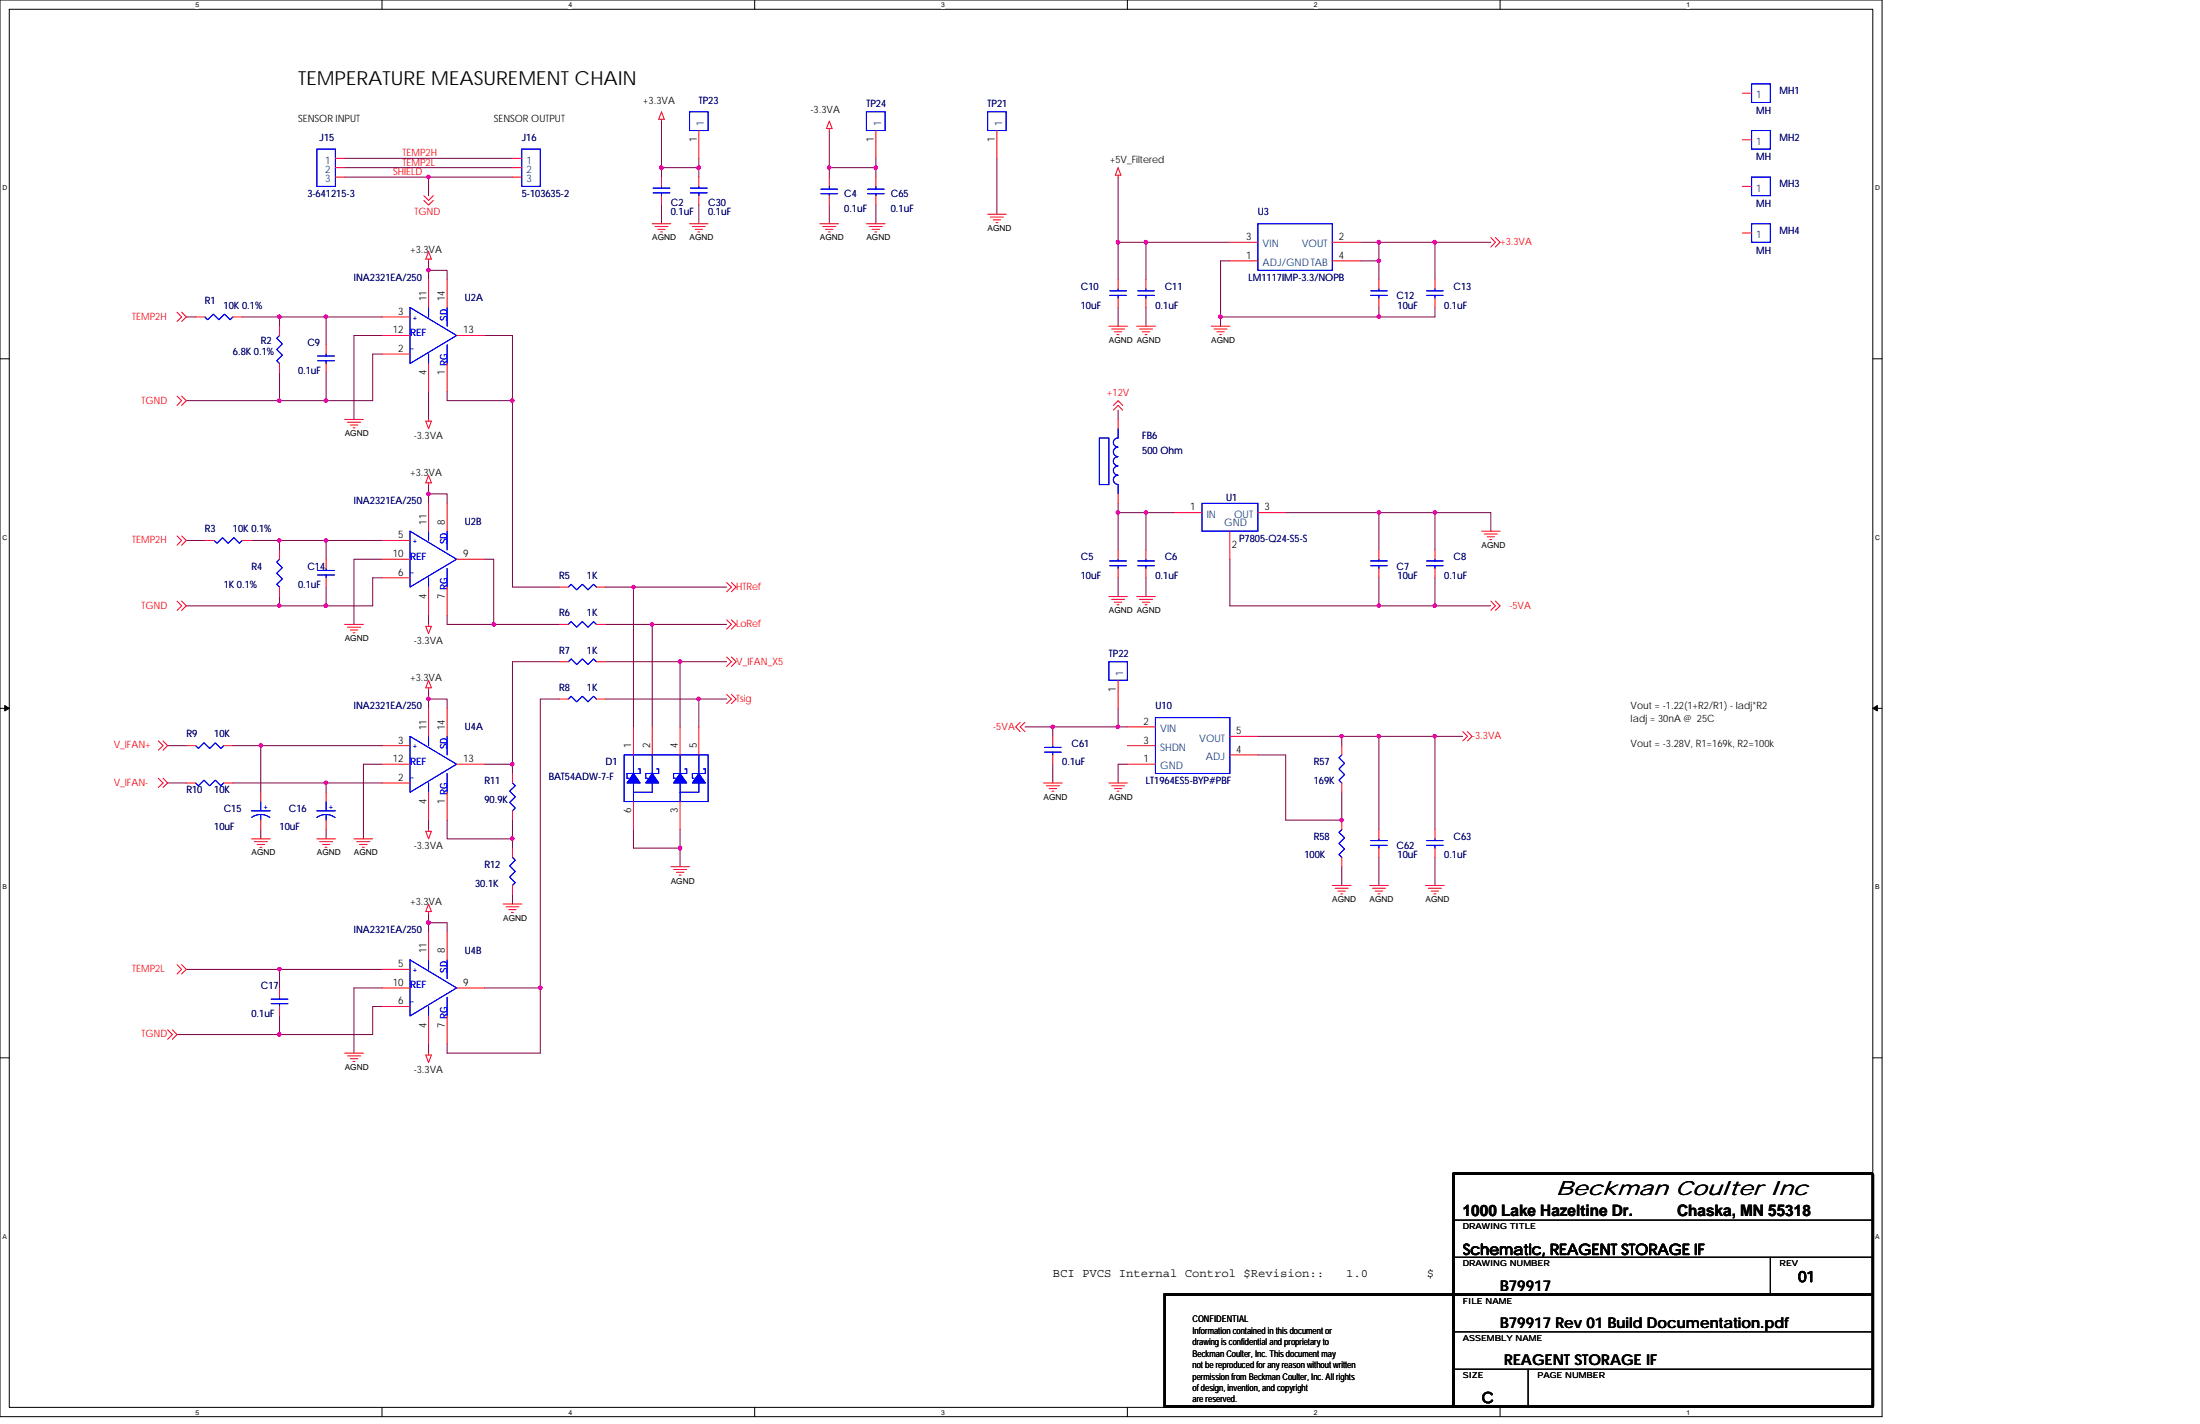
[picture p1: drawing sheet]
<svg xmlns="http://www.w3.org/2000/svg" width="432mm" height="279mm" viewBox="0 0 432 279" stroke-linecap="round" stroke-linejoin="round" font-family="sans-serif">
<path d="M0 0h369.4v278h-369.4zM1.8 1.8h365.8v274.3h-365.8z" fill="none" stroke="#000" stroke-width=".2"/>
<g fill="#fff">
<path d="M38.4 .2h.7v1.5h-.7z"/>
<path d="M38.4 276.4h.7v1.4h-.7z"/>
</g>
<path d="M75 0v1.8M75 276.1v1.9" fill="none" stroke="#000" stroke-width=".2"/>
<g fill="#fff">
<path d="M111.5 .2h.8v1.5h-.8z"/>
<path d="M111.5 276.4h.8v1.4h-.8z"/>
</g>
<path d="M148.1 0v1.8M148.1 276.1v1.9" fill="none" stroke="#000" stroke-width=".2"/>
<g fill="#fff">
<path d="M184.7 .2h.7v1.5h-.7z"/>
<path d="M184.7 276.4h.7v1.4h-.7z"/>
</g>
<path d="M221.3 0v1.8M221.3 276.1v1.9" fill="none" stroke="#000" stroke-width=".2"/>
<g fill="#fff">
<path d="M257.9 .2h.7v1.5h-.7z"/>
<path d="M257.9 276.4h.7v1.4h-.7z"/>
</g>
<path d="M294.4 0v1.8M294.4 276.1v1.9" fill="none" stroke="#000" stroke-width=".2"/>
<g fill="#fff">
<path d="M331 .2h.7v1.5h-.7z"/>
<path d="M331 276.4h.7v1.4h-.7z"/>
<path d="M.5 36.1h.9v1.5h-.9z"/>
<path d="M368 36.1h1v1.5h-1z"/>
<path d="M.5 104.7h.9v1.5h-.9z"/>
<path d="M368 104.7h1v1.5h-1z"/>
</g>
<path d="M0 70.4h1.8M367.6 70.4h1.8" fill="none" stroke="#000" stroke-width=".2"/>
<g fill="#fff">
<path d="M.5 173.3h.8v1.5h-.8z"/>
<path d="M368 173.3h.9v1.5h-.9z"/>
</g>
<path d="M0 139h1.8M367.6 139h1.8" fill="none" stroke="#000" stroke-width=".2"/>
<path d="M.9 138.4l.9 .6-.9 .5zM367.6 139l.9-.6v1.1z" fill="#000" stroke="#000" stroke-width=".2"/>
<g fill="#fff">
<path d="M.5 241.9h.8v1.4h-.8z"/>
<path d="M368 241.9h.9v1.4h-.9z"/>
</g>
<path d="M0 207.6h1.8M367.6 207.6h1.8M285.3 239.4h82.3M285.3 246.7h82.3M347.5 246.7v7.3M285.3 261.3h82.3M285.3 268.6h82.3M299.9 268.6v7.4" fill="none" stroke="#000" stroke-width=".2"/>
<g fill="none" stroke="#800040" stroke-width=".2">
<path d="M67.6 34.8h16.5M67.6 31.1h33M67.6 32.9h33M84.1 34.8h16.5M84.1 34.8v3.6M129.8 32.9h7.4M129.8 32.9v1.9M129.8 23.7v9.2M137.2 32.9v1.9M137.2 31.1v1.8M162.8 25.6v7.3M162.8 32.9v1.9"/>
<path d="M162.8 32.9h9.1M171.9 32.9v1.9M171.9 31.1v1.8M195.7 31.1v10.9M219.5 34.8v12.7M84.1 53h3.7v1.9M84.1 51.2v1.8M84.1 53v1.9M129.8 40.2v3.7M137.2 40.2v3.7M162.8 40.2v3.7M171.9 40.2v3.7"/>
<path d="M219.5 47.5h5.4v7.4M219.5 47.5v7.4M224.9 47.5h16.5M241.4 51.2h-1.8v11M267 47.5h3.6M267 51.2h3.6M270.6 51.2v3.7M270.6 47.5v3.7M270.6 47.5h11M281.6 47.5v7.4M281.6 47.5h11M36.6 62.2h1.8"/>
<path d="M36.6 78.6h18.3M47.5 62.2h7.4M54.9 62.2h9.1M54.9 62.2v1.8M54.9 73.2v5.4M54.9 78.6h9.1M64 62.2v5.4M64 73.2v5.4M64 62.2h11M75 65.8h-5.5v16.5M75 69.5h-1.8v9.1h-9.2M84.1 76.8v5.5"/>
<path d="M87.8 76.8v1.8h12.8M95.1 65.8h5.5v12.8M100.6 78.6v36.6h9.1M219.5 60.3v3.7M224.9 60.3v3.7M239.6 62.2v1.8M239.6 62.2h31M270.6 60.3v1.9M281.6 60.3v1.9h-11M84.1 96.9h3.7v1.9M84.1 96.9v1.9M84.1 95.1v1.8"/>
<path d="M219.5 80.5v1.8M219.5 98.8v1.8M36.6 118.9h18.3M36.6 106h3.6M49.4 106h5.5M54.9 106h9.1M54.9 118.9h9.1M54.9 117.1v1.8M54.9 106v1.9M64 106v3.7M64 115.2v3.7M64 106h11"/>
<path d="M75 113.4h-1.8v5.5h-9.2M75 109.7h-5.5v12.8M95.1 109.7h1.8v12.8M118.9 115.2h5.4M124.3 115.2h18.3M124.3 115.2v27.4M219.5 113.4v3.7M219.5 100.6h5.4v7.3M219.5 100.6v7.3M224.9 100.6h5.5M224.9 113.4v3.7M241.4 109.7v9.2h29.2"/>
<path d="M252.3 100.6h18.3v7.3M270.6 113.4v5.5M270.6 100.6h11M270.6 118.9h11M281.6 118.9h11M281.6 113.4v5.5M281.6 100.6v7.3M281.6 100.6h11v3.6M84.1 135.3v1.9M84.1 137.2h3.7v1.8M84.1 120.7v1.8M84.1 137.2v1.8"/>
<path d="M87.8 120.7v1.8h9.1M96.9 122.5h12.8M109.7 129.8h-9.1v20.1M109.7 137.2h-3.7v56.6M118.9 122.5h9.1M118.9 129.8h14.6M118.9 137.2h18.3M128 122.5h14.6M128 122.5v20.1M133.5 129.8v12.8M133.5 129.8h9.1M137.2 137.2v5.4"/>
<path d="M137.2 137.2h5.4M219.5 139v3.6M32.9 146.3h3.7M32.9 153.6h3.7M45.7 146.3h5.5v9.1M45.7 153.6h18.3v1.8M51.2 146.3h23.8M64 153.6h11M75 149.9h-3.7v14.7M95.1 149.9h5.5M100.6 149.9v1.9M201.2 142.6h5.4"/>
<path d="M206.6 149.9v3.7M219.5 142.6h-12.9v1.9M219.5 142.6h1.8M221.3 149.9h-1.8v3.7M246.9 148.1h5.4v12.8h11.1v-5.5M246.9 144.5h16.5M263.4 144.5h7.2v18.3M263.4 144.5v1.8M270.6 144.5h11v18.3M281.6 144.5h5.5M51.2 162.8v1.8M64 162.8v1.8"/>
<path d="M84.1 160.9v1.9M84.1 179.2v1.9M87.8 160.9v3.7h12.8M100.6 175.6v1.8M100.6 160.9v3.7M100.6 164.6v1.8M124.3 162.8v3.6h9.2M133.5 166.4v3.7M133.5 162.8v3.6M263.4 170.1v3.6M270.6 168.2v5.5M281.6 168.2v5.5"/>
<path d="M36.6 190.2h38.4M54.9 199.3v3.7M54.9 190.2v3.6M75 193.8h-5.5v12.8M75 197.5h-1.8v5.5h-18.3M84.1 181.1h3.7v1.8M84.1 181.1v1.8M95.1 193.8h10.9M106 193.8v12.8h-18.2v-1.8M34.8 203h20.1M84.1 204.8v1.8"/>
</g>
<g fill="#f0f" stroke="#f0f" stroke-width=".2">
<circle cx="64" cy="106" r=".34"/>
<circle cx="54.8" cy="106" r=".34"/>
<circle cx="64" cy="62.1" r=".34"/>
<circle cx="84.1" cy="34.7" r=".36"/>
<circle cx="84.1" cy="96.9" r=".36"/>
<circle cx="171.9" cy="32.9" r=".34"/>
<circle cx="162.7" cy="32.9" r=".34"/>
<circle cx="129.8" cy="32.9" r=".36"/>
<circle cx="137.1" cy="32.9" r=".34"/>
<circle cx="84.1" cy="181" r=".36"/>
<circle cx="54.8" cy="62.1" r=".34"/>
<circle cx="54.8" cy="190.2" r=".34"/>
<circle cx="96.9" cy="122.5" r=".34"/>
<circle cx="100.5" cy="78.6" r=".34"/>
<circle cx="51.2" cy="146.3" r=".34"/>
<circle cx="64" cy="153.6" r=".34"/>
<circle cx="54.8" cy="203" r=".35"/>
<circle cx="64" cy="78.6" r=".34"/>
<circle cx="64" cy="118.8" r=".34"/>
<circle cx="54.8" cy="118.8" r=".34"/>
<circle cx="84.1" cy="53" r=".36"/>
<circle cx="84.1" cy="137.1" r=".36"/>
<circle cx="54.8" cy="78.6" r=".34"/>
<circle cx="100.5" cy="149.9" r=".34"/>
<circle cx="106" cy="193.8" r=".35"/>
<circle cx="133.5" cy="166.4" r=".35"/>
<circle cx="124.3" cy="115.2" r=".34"/>
<circle cx="128" cy="122.5" r=".34"/>
<circle cx="133.5" cy="129.8" r=".35"/>
<circle cx="137.1" cy="137.1" r=".34"/>
<circle cx="100.5" cy="164.5" r=".34"/>
<circle cx="224.9" cy="100.5" r=".34"/>
<circle cx="219.4" cy="100.5" r=".34"/>
<circle cx="281.6" cy="118.8" r=".34"/>
<circle cx="270.6" cy="100.5" r=".34"/>
<circle cx="281.6" cy="100.5" r=".34"/>
<circle cx="270.6" cy="118.8" r=".34"/>
<circle cx="270.6" cy="62.1" r=".34"/>
<circle cx="224.9" cy="47.5" r=".35"/>
<circle cx="219.4" cy="47.5" r=".35"/>
<circle cx="239.5" cy="62.1" r=".36"/>
<circle cx="270.6" cy="51.2" r=".34"/>
<circle cx="270.6" cy="47.5" r=".35"/>
<circle cx="281.6" cy="47.5" r=".35"/>
<circle cx="263.3" cy="144.4" r=".34"/>
<circle cx="281.6" cy="144.4" r=".34"/>
<circle cx="263.3" cy="160.9" r=".34"/>
<circle cx="219.4" cy="142.6" r=".34"/>
<circle cx="206.6" cy="142.6" r=".34"/>
<circle cx="270.6" cy="144.4" r=".34"/>
</g>
<g fill="none" stroke="#f00" stroke-width=".2">
<path d="M342 18.3h1.8M65.8 31.1h1.8M65.8 32.9h1.8M65.8 34.8h1.8M83.2 39.3l.9 .9 .9-.9M83.2 38.4l.9 .9 .9-.9M100.6 31.1h1.8M100.6 32.9h1.8M100.6 34.8h1.8M129.8 23.4v.3M129.8 34.8v1.8M129.8 38.4v1.8"/>
<path d="M129.8 21.9l.6 1.5h-1.1zM137.2 25.6v5.5M137.2 34.8v1.8M137.2 38.4v1.8M162.8 25.2v.4M162.8 38.4v1.8M162.8 34.8v1.8M162.8 23.7l.5 1.5h-1.1zM171.9 25.6v5.5M171.9 38.4v1.8M171.9 34.8v1.8M195.7 25.6v5.5"/>
<path d="M219.5 34.4v.4M219.5 32.9l.5 1.5h-1.1zM342 27.4h1.8M342 36.6h1.8M84.1 50.8v.4M84.1 54.9v5.4M84.1 49.4l.6 1.4h-1.1zM87.8 54.9v5.4M128 43.9h3.7M128.6 44.4h2.5M129.1 45h1.5M129.7 45.5h.3"/>
<path d="M135.3 43.9h3.7M135.9 44.4h2.5M136.4 45h1.5M136.9 45.5h.4M160.9 43.9h3.7M161.5 44.4h2.5M162 45h1.5M162.6 45.5h.3M170.1 43.9h3.6M170.6 44.4h2.6M171.2 45h1.4M171.7 45.5h.4"/>
<path d="M193.8 42h3.7M194.4 42.6h2.5M194.9 43.1h1.5M195.5 43.7h.4M219.5 54.9v1.8M219.5 58.5v1.8M224.9 54.9v1.8M224.9 58.5v1.8M241.4 51.2h5.5M241.4 47.5h5.5M261.5 47.5h5.5M261.5 51.2h5.5"/>
<path d="M270.6 54.9v1.8M270.6 58.5v1.8M281.6 54.9v1.8M281.6 58.5v1.8M292.6 46.6l.9 .9-.9 1M293.5 46.6l.9 .9-.9 1M342 45.7h1.8M34.8 61.3l.8 .9-.8 .9M34.8 77.7l.8 .9-.8 .9M35.6 61.3l1 .9-1 .9M35.6 77.7l1 .9-1 .9M38.4 62.2h1.8"/>
<path d="M45.7 62.2h1.8M54.9 71.3v1.9M54.9 64v1.8M64 67.6v1.9M64 71.3v1.9M75 62.2h5.5M75 69.5h5.5M75 65.8h5.5M84.1 71.3v5.5M87.8 71.3v5.5M89.6 65.8h5.5M217.6 64h3.7"/>
<path d="M218.2 64.6h2.5M218.5 79.5l1-.9 .8 .9M218.7 65.1h1.5M219.2 65.7h.4M223.1 64h3.7M223.6 64.6h2.6M224.2 65.1h1.5M224.7 65.7h.4M237.7 64h3.7M238.3 64.6h2.5M238.8 65.1h1.5M239.4 65.7h.3"/>
<path d="M67.6 82.3h3.7M68.2 82.8h2.6M68.7 83.4h1.5M69.3 83.9h.4M83.6 82.6h1.1l-.6 1.5zM84.1 94.7v.4M84.1 82.3v.3M84.1 98.8v5.4M84.1 93.3l.6 1.4h-1.1zM87.8 98.8v5.4M218.5 80.5l1-1 .8 1M219.5 82.3v1.8"/>
<path d="M219.5 96.9v1.9M34.8 105.2l.8 .8-.8 1M34.8 117.9l.8 1-.8 .9M35.6 105.2l1 .8-1 1M35.6 117.9l1 1-1 .9M40.2 106h1.8M47.5 106h1.9M54.9 115.2v1.9M54.9 107.9v1.8M64 109.7v1.8M64 113.4v1.8M75 106h5.5"/>
<path d="M75 113.4h5.5M75 109.7h5.5M84.1 115.2v5.5M87.8 115.2v5.5M89.6 109.7h5.5M109.7 115.2h1.8M117.1 115.2h1.8M142.6 114.3l1 .9-1 .9M143.6 114.3l.9 .9-.9 .9M217.6 117.1h3.7M218.2 117.6h2.5M218.7 118.2h1.5"/>
<path d="M219.2 118.7h.4M219.5 107.9v1.8M219.5 111.5v1.9M223.1 117.1h3.7M223.6 117.6h2.6M224.2 118.2h1.5M224.7 118.7h.4M224.9 107.9v1.8M224.9 111.5v1.9M230.4 100.6h5.5M241.4 104.2v5.5M246.9 100.6h5.4"/>
<path d="M270.6 107.9v1.8M270.6 111.5v1.9M281.6 107.9v1.8M281.6 111.5v1.9M290.8 104.2h3.6M291.3 104.8h2.6M291.9 105.3h1.4M292.4 105.9h.4M292.6 117.9l.9 1-.9 .9M293.5 117.9l.9 1-.9 .9M67.6 122.5h3.7M68.2 123.1h2.6"/>
<path d="M68.7 123.6h1.5M69.3 124.2h.4M83.6 122.9h1.1l-.6 1.4zM84.1 135v.3M84.1 122.5v.4M84.1 139v5.5M84.1 133.5l.6 1.5h-1.1zM87.8 139v5.5M109.7 137.2h1.8M109.7 129.8h1.8M109.7 122.5h1.8M117.1 137.2h1.8"/>
<path d="M117.1 129.8h1.8M117.1 122.5h1.8M142.6 136.2l1 1-1 .8M142.6 121.6l1 .9-1 .9M142.6 128.9l1 .9-1 1M143.6 136.2l.9 1-.9 .8M143.6 121.6l.9 .9-.9 .9M143.6 128.9l.9 .9-.9 1M219.5 133.5v5.5M31.1 145.4l.9 .9-.9 .9M31.1 152.7l.9 .9-.9 .9M32 145.4l.9 .9-.9 .9"/>
<path d="M32 152.7l.9 .9-.9 .9M36.6 146.3h1.8M36.6 153.6h1.8M43.9 146.3h1.8M43.9 153.6h1.8M51.2 155.4v1.9M64 155.4v1.9M75 146.3h5.5M75 153.6h5.5M75 149.9h5.5M84.1 155.4v5.5M87.8 155.4v5.5"/>
<path d="M89.6 149.9h5.5M100.6 151.8v1.8M100.6 159.1v1.8M124.3 157.3v5.5M124.3 142.6v5.5M128 142.6v5.5M133.5 157.3v5.5M133.5 142.6v5.5M137.2 142.6v5.5M200.2 141.7l-.9 .9 .9 1M201.2 141.7l-1 .9 1 1M204.8 153.6h3.7"/>
<path d="M205.4 154.2h2.5M205.9 154.7h1.5M206.5 155.2h.3M206.6 144.5v1.8M206.6 148.1v1.8M217.6 153.6h3.7M218.2 154.2h2.5M218.7 154.7h1.5M219.2 155.2h.4M221.3 146.3h5.5M221.3 142.6h5.5M221.3 149.9h5.5"/>
<path d="M241.4 144.5h5.5M241.4 148.1h5.5M263.4 153.6v1.8M263.4 146.3v1.8M287.1 143.6l.9 .9-.9 .9M288 143.6l.9 .9-.9 .9M49.4 164.6h3.6M49.9 165.1h2.6M50.5 165.7h1.4M51 166.2h.4M51.2 160.9v1.9M62.2 164.6h3.6"/>
<path d="M62.7 165.1h2.6M63.3 165.7h1.4M63.8 166.2h.4M64 160.9v1.9M69.5 164.6h3.7M70 165.1h2.6M70.6 165.7h1.5M71.1 166.2h.4M83.6 163.1h1.1l-.6 1.5zM84.1 178.9v.3M84.1 162.8v.3M84.1 177.4l.6 1.5h-1.1z"/>
<path d="M98.8 177.4h3.6M99.3 177.9h2.6M99.9 178.5h1.4M100.4 179h.4M100.6 166.4v1.8M100.6 173.7v1.9M131.7 170.1h3.6M132.2 170.6h2.6M132.8 171.2h1.4M133.3 171.7h.4M261.5 173.7h3.7M262 174.3h2.6"/>
<path d="M262.6 174.8h1.5M263.1 175.4h.4M263.4 168.2v1.9M263.4 160.9v1.9M268.8 173.7h3.7M269.4 174.3h2.5M269.9 174.8h1.5M270.5 175.4h.3M270.6 162.8v1.8M270.6 166.4v1.8M279.8 173.7h3.7M280.3 174.3h2.6"/>
<path d="M280.9 174.8h1.5M281.4 175.4h.4M281.6 162.8v1.8M281.6 166.4v1.8M34.8 189.3l.8 .9-.8 .9M35.6 189.3l1 .9-1 .9M54.9 193.8v1.9M54.9 197.5v1.8M75 190.2h5.5M75 197.5h5.5M75 193.8h5.5M84.1 182.9v5.4"/>
<path d="M84.1 199.3v5.5M87.8 182.9v5.4M87.8 199.3v5.5M89.6 193.8h5.5M32.9 202.1l.9 .9-.9 .9M33.8 202.1l1 .9-1 .9M67.6 206.6h3.7M68.2 207.2h2.6M68.7 207.7h1.5M69.3 208.3h.4M83.6 207h1.1l-.6 1.5zM84.1 206.6v.4"/>
</g>
<path d="M285.3 230.4v45.6h82.1M285.3 230.3h82.1M367.6 230.4v45.6M228.6 254h56.7v22h-56.7zM285.3 254h82.3" fill="none" stroke="#000" stroke-width=".51"/>
<g fill="none" stroke="#00f" stroke-width=".2">
<path d="M343.8 16.5h3.7v3.6h-3.7zM62.2 29.3h3.6v7.3h-3.6zM102.4 29.3h3.6v7.3h-3.6zM128.2 37.8h3.3M128.2 36.9h3.3M129.8 36.6v.3M129.8 37.8v.6M135.3 21.9h3.7v3.7h-3.7zM135.5 37.8h3.3M135.5 36.9h3.3M137.2 36.6v.3M137.2 37.8v.6"/>
<path d="M161.1 37.1h3.3M161.1 38h3.3M162.8 38v.4M162.8 36.6v.5M170.1 21.9h3.6v3.7h-3.6zM170.3 37.1h3.2M170.3 38h3.2M171.9 38v.4M171.9 36.6v.5M193.8 21.9h3.7v3.7h-3.7zM343.8 25.6h3.7v3.7h-3.7zM343.8 34.8h3.7v3.6h-3.7z"/>
<path d="M217.8 58h3.3M217.8 57.1h3.3M219.5 56.7v.4M219.5 58v.5M223.3 58h3.3M223.3 57.1h3.3M224.9 56.7v.4M224.9 58v.5M246.9 43.9h14.6v9.1h-14.6zM269 58h3.3M269 57.1h3.3M270.6 56.7v.4"/>
<path d="M270.6 58v.5M280 58h3.3M280 57.1h3.3M281.6 56.7v.4M281.6 58v.5M343.8 43.9h3.7v3.6h-3.7zM40.2 62.2l.6 .5 1.1-1.1 1.1 1.1 1.1-1.1 1.1 1.1 .5-.5M54.9 65.8l-.6 .6 1.1 1.1-1.1 1.1 1.1 1.1-1.1 1.1 .6 .5M62.4 70.8h3.3M62.4 69.8h3.3M64 69.5v.3M64 70.8v.5"/>
<path d="M80.5 60.3l9.1 5.5-9.1 5.5zM84.1 60.3v1.9M84.1 69.5v1.8M87.8 60.3v3.7M87.8 67.6v3.7M215.8 85.9h1.8v9.2h-1.8zM219.4 93.3a.89 .89 0 0 0-.9 .8 .89 .89 0 0 0 .9 .9M219.4 91.4a.89 .89 0 0 0-.9 .9 .89 .89 0 0 0 .9 .9M219.5 84.1v1.8a.91 .91 0 0 0-1 .9 .91 .91 0 0 0 .9 1 .93 .93 0 0 0-.9 .9 .93 .93 0 0 0 .9 .9 .89 .89 0 0 0-.9 .9 .89 .89 0 0 0 .9 .9M219.5 95.1v1.8M235.9 98.8h11v5.4h-11zM42 106l.6 .6 1.1-1.1 1.1 1.1 1.1-1.1 1.1 1.1 .5-.6"/>
<path d="M54.9 109.7l-.6 .6 1.1 1.1-1.1 1.1 1.1 1.1-1.1 1 .6 .6M62.4 112.8h3.3M62.4 111.9h3.3M64 111.5v.4M64 112.8v.6M80.5 104.2l9.1 5.5-9.1 5.5zM84.1 104.2v1.8M84.1 113.4v1.8M87.8 104.2v3.7M87.8 111.5v3.7M111.5 115.2l.6-.6 1.1 1.1 1.1-1.1 1.1 1.1 1.1-1.1 .6 .6M217.8 111h3.3"/>
<path d="M217.8 110.1h3.3M219.5 109.7v.4M219.5 111v.5M223.3 111h3.3M223.3 110.1h3.3M224.9 109.7v.4M224.9 111v.5M269 111h3.3M269 110.1h3.3M270.6 109.7v.4M270.6 111v.5M280 111h3.3"/>
<path d="M280 110.1h3.3M281.6 109.7v.4M281.6 111v.5M111.5 137.2l.6-.6 1.1 1.1 1.1-1.1 1.1 1.1 1.1-1.1 .6 .6M111.5 129.8l.6-.5 1.1 1.1 1.1-1.1 1.1 1.1 1.1-1.1 .6 .5M111.5 122.5l.6-.5 1.1 1.1 1.1-1.1 1.1 1.1 1.1-1.1 .6 .5M217.6 129.8h3.7v3.7h-3.7zM38.4 146.3l.5 .6 1.1-1.1 1.1 1.1 1.1-1.1 1.1 1.1 .6-.6M38.4 153.6l.5 .6 1.1-1.1 1.1 1.1 1.1-1.1 1.1 1.1 .6-.6M49.4 159.1h3.6M51.2 159.8v1.1M51.2 157.3v1.8"/>
<path d="M62.2 159.1h3.6M64 159.8v1.1M64 157.3v1.8M80.5 144.5l9.1 5.4-9.1 5.5zM84.1 144.5v1.8M84.1 153.6v1.8M87.8 144.5v3.6M87.8 151.8v3.6M100.6 153.6l.5 .6-1.1 1 1.1 1.1-1.1 1.1 1.1 1.1-.5 .6M122.5 148.1h16.5v9.2h-16.5zM124.3 153.6v1.8M124.3 148.1v3.7"/>
<path d="M125.3 150.9h.3v.9h-2.5v.9h.3M128 153.6v1.8h-3.7v1.9M128 148.1v3.7M128.9 150.9h.4v.9h-2.6v.9h.4M133.5 153.6v1.8M133.5 148.1v3.7M134.4 150.9h.4v.9h-2.6v.9h.4M137.2 153.6v1.8h-3.7v1.9M137.2 148.1v3.7M138 150.9h.4v.9h-2.5v.9h.3M205 147.6h3.3M205 146.6h3.3"/>
<path d="M206.6 146.3v.3M206.6 147.6v.5M226.8 140.8h14.6v11h-14.6zM263.4 148.1l-.6 .6 1.1 1.1-1.1 1.1 1.1 1.1-1.1 1.1 .6 .5M49.4 160.4l.6-.4 1.1-.2 .8 .1 1.1 .5M62.2 160.4a2.96 2.96 0 0 1 3.5 0M100.6 168.2l.5 .6-1.1 1.1 1.1 1.1-1.1 1.1 1.1 1.1-.5 .5M263.4 162.8l-.6 .5 1.1 1.1-1.1 1.1 1.1 1.1-1.1 1.1 .6 .5M269 165.9h3.3M269 164.9h3.3M270.6 164.6v.3M270.6 165.9v.5"/>
<path d="M280 165.9h3.3M280 164.9h3.3M281.6 164.6v.3M281.6 165.9v.5M53.2 196.9h3.3M53.2 196h3.3M54.9 195.7v.3M54.9 196.9v.6M80.5 188.3l9.1 5.5-9.1 5.5zM84.1 188.3v1.9M84.1 197.5v1.8M87.8 188.3v3.7"/>
<path d="M87.8 195.7v3.6"/>
</g>
<g fill="#00f" stroke="#00f" stroke-width=".2">
<path d="M124.3 151.8l1.3 1.8h-2.5z" fill-rule="evenodd"/>
<path d="M128 151.8l1.3 1.8h-2.6z" fill-rule="evenodd"/>
<path d="M137.2 151.8l1.2 1.8h-2.5z" fill-rule="evenodd"/>
<path d="M133.5 151.8l1.3 1.8h-2.6z" fill-rule="evenodd"/>
<path d="M124.3 151.8l1.3 1.8h-2.5z" fill-rule="evenodd"/>
<path d="M128 151.8l1.3 1.8h-2.6z" fill-rule="evenodd"/>
<path d="M137.2 151.8l1.2 1.8h-2.5z" fill-rule="evenodd"/>
<path d="M133.5 151.8l1.3 1.8h-2.6z" fill-rule="evenodd"/>
</g>
<text font-size="4.1" x="305.4" y="234.4">Beckman Coulter Inc</text>
<text font-size="3.8" x="58.5" y="16.6">TEMPERATURE MEASUREMENT CHAIN</text>
<g font-size="3.1">
<text x="287.1" y="238.6">1000 Lake Hazeltine Dr.</text>
<text x="329.2" y="238.6">Chaska, MN 55318</text>
</g>
<g font-size="2.9">
<text x="287.1" y="246.2">Schematic, REAGENT STORAGE IF</text>
<text x="352.9" y="251.5">01</text>
<text x="294.4" y="253.2">B79917</text>
<text x="294.4" y="260.6">B79917 Rev 01 Build Documentation.pdf</text>
<text x="295.3" y="267.8">REAGENT STORAGE IF</text>
<text x="290.8" y="275.3">C</text>
</g>
<g font-size="2.4">
<text x="206.6" y="250.6">BCI PVCS Internal Control $Revision::</text>
<text x="264.2" y="250.6">1.0</text>
<text x="280" y="250.6">$</text>
</g>
<g font-size="2">
<text x="58.5" y="24">SENSOR INPUT</text>
<text x="96.9" y="24">SENSOR OUTPUT</text>
<text x="126.2" y="20.3">+3.3VA</text>
<text x="159.1" y="22.1">-3.3VA</text>
<text x="136.7" y="27.9" transform="rotate(-90 136.7 27.9)">1</text>
<text x="171.5" y="27.9" transform="rotate(-90 171.5 27.9)">1</text>
<text x="195.2" y="27.9" transform="rotate(-90 195.2 27.9)">1</text>
<text x="217.8" y="32">+5V_Filtered</text>
<text x="244.6" y="47.1">3</text>
<text x="262.8" y="47.1">2</text>
<text x="80.5" y="49.6">+3.3VA</text>
<text x="244.6" y="50.8">1</text>
<text x="262.8" y="50.8">4</text>
<text x="83.7" y="59.1" transform="rotate(-90 83.7 59.1)">11</text>
<text x="87.3" y="59.1" transform="rotate(-90 87.3 59.1)">14</text>
<text x="77.1" y="65.4">12</text>
<text x="78.1" y="61.8">3</text>
<text x="90.9" y="65.4">13</text>
<text x="78.1" y="69">2</text>
<text x="83.7" y="73.7" transform="rotate(-90 83.7 73.7)">4</text>
<text x="87.3" y="73.7" transform="rotate(-90 87.3 73.7)">1</text>
<text x="81.2" y="86.1">-3.3VA</text>
<text x="80.5" y="93.5">+3.3VA</text>
<text x="233.6" y="100.2">1</text>
<text x="248.2" y="100.2">3</text>
<text x="78.1" y="105.6">5</text>
<text x="83.7" y="103" transform="rotate(-90 83.7 103)">11</text>
<text x="87.3" y="103" transform="rotate(-90 87.3 103)">8</text>
<text x="241.8" y="107.5">2</text>
<text x="77.1" y="109.3">10</text>
<text x="78.1" y="112.9">6</text>
<text x="90.9" y="109.3">9</text>
<text x="83.7" y="117.5" transform="rotate(-90 83.7 117.5)">4</text>
<text x="87.3" y="117.5" transform="rotate(-90 87.3 117.5)">7</text>
<text x="81.2" y="126.4">-3.3VA</text>
<text x="80.5" y="133.7">+3.3VA</text>
<text x="219" y="135.8" transform="rotate(-90 219 135.8)">1</text>
<text x="83.7" y="143.2" transform="rotate(-90 83.7 143.2)">11</text>
<text x="87.3" y="143.2" transform="rotate(-90 87.3 143.2)">14</text>
<text x="224.5" y="142.2">2</text>
<text x="320" y="139.2">Vout = -1.22(1+R2/R1) - Iadj*R2</text>
<text x="320" y="141.7">Iadj = 30nA @ 25C</text>
<text x="77.1" y="149.5">12</text>
<text x="78.1" y="145.9">3</text>
<text x="90.9" y="149.5">13</text>
<text x="123.9" y="146.9" transform="rotate(-90 123.9 146.9)">1</text>
<text x="127.6" y="146.9" transform="rotate(-90 127.6 146.9)">2</text>
<text x="133.1" y="146.9" transform="rotate(-90 133.1 146.9)">4</text>
<text x="136.7" y="146.9" transform="rotate(-90 136.7 146.9)">5</text>
<text x="224.5" y="145.9">3</text>
<text x="224.5" y="149.5">1</text>
<text x="242.7" y="144.1">5</text>
<text x="242.7" y="147.7">4</text>
<text x="320" y="146.5">Vout = -3.28V, R1=169k, R2=100k</text>
<text x="78.1" y="153.2">2</text>
<text x="83.7" y="157.8" transform="rotate(-90 83.7 157.8)">4</text>
<text x="87.3" y="157.8" transform="rotate(-90 87.3 157.8)">1</text>
<text x="123.9" y="159.6" transform="rotate(-90 123.9 159.6)">6</text>
<text x="133.1" y="159.6" transform="rotate(-90 133.1 159.6)">3</text>
<text x="81.2" y="166.6">-3.3VA</text>
<text x="80.5" y="177.6">+3.3VA</text>
<text x="78.1" y="189.8">5</text>
<text x="83.7" y="187.1" transform="rotate(-90 83.7 187.1)">11</text>
<text x="87.3" y="187.1" transform="rotate(-90 87.3 187.1)">8</text>
<text x="77.1" y="193.4">10</text>
<text x="78.1" y="197.1">6</text>
<text x="90.9" y="193.4">9</text>
<text x="83.7" y="201.7" transform="rotate(-90 83.7 201.7)">4</text>
<text x="87.3" y="201.7" transform="rotate(-90 87.3 201.7)">7</text>
<text x="81.2" y="210.5">-3.3VA</text>
</g>
<g font-size="2" fill="#000080">
<text x="137.2" y="20.3">TP23</text>
<text x="170.1" y="21">TP24</text>
<text x="193.8" y="21">TP21</text>
<text x="344.7" y="22.3">MH</text>
<text x="349.3" y="18.5">MH1</text>
<text x="62.7" y="27.6">J15</text>
<text x="102.4" y="27.6">J16</text>
<text x="349.3" y="27.6">MH2</text>
<text x="344.7" y="31.5">MH</text>
<text x="60.3" y="38.6">3-641215-3</text>
<text x="102.4" y="38.6">5-103635-2</text>
<text x="131.7" y="40.4">C2</text>
<text x="139" y="40.4">C30</text>
<text x="165.7" y="38.6">C4</text>
<text x="165.7" y="41.5">0.1uF</text>
<text x="174.8" y="38.6">C65</text>
<text x="174.8" y="41.5">0.1uF</text>
<text x="344.7" y="40.6">MH</text>
<text x="349.3" y="36.8">MH3</text>
<text x="131.7" y="42.2">0.1uF</text>
<text x="139" y="42.2">0.1uF</text>
<text x="246.9" y="42.2">U3</text>
<text x="349.3" y="45.9">MH4</text>
<text x="344.7" y="49.7">MH</text>
<text x="40.2" y="59.6">R1</text>
<text x="69.5" y="55.1">INA2321EA/250</text>
<text x="91.2" y="59.1">U2A</text>
<text x="212.1" y="56.9">C10</text>
<text x="228.6" y="56.9">C11</text>
<text x="245.1" y="55.1">LM1117IMP-3.3/NOPB</text>
<text x="274.1" y="58.7">C12</text>
<text x="285.3" y="56.9">C13</text>
<text x="43.9" y="60.5">10K 0.1%</text>
<text x="212.1" y="60.5">10uF</text>
<text x="226.8" y="60.5">0.1uF</text>
<text x="274.3" y="60.5">10uF</text>
<text x="283.5" y="60.5">0.1uF</text>
<text x="45.7" y="69.7">6.8K 0.1%</text>
<text x="51.2" y="67.5">R2</text>
<text x="60.3" y="67.9">C9</text>
<text x="58.5" y="73.4">0.1uF</text>
<text x="224.2" y="86.1">FB6</text>
<text x="224.2" y="89.1">500 Ohm</text>
<text x="69.5" y="98.9">INA2321EA/250</text>
<text x="240.7" y="98.4">U1</text>
<text x="40.2" y="104.4">R3</text>
<text x="45.7" y="104.4">10K 0.1%</text>
<text x="91.2" y="103">U2B</text>
<text x="243.2" y="106.3">P7805-Q24-S5-S</text>
<text x="49.4" y="111.8">R4</text>
<text x="60.3" y="111.8">C14</text>
<text x="109.7" y="113.6">R5</text>
<text x="115.2" y="113.6">1K</text>
<text x="212.1" y="109.9">C5</text>
<text x="212.1" y="113.6">10uF</text>
<text x="226.8" y="113.6">0.1uF</text>
<text x="228.6" y="109.9">C6</text>
<text x="274.1" y="111.8">C7</text>
<text x="274.3" y="113.6">10uF</text>
<text x="283.5" y="113.6">0.1uF</text>
<text x="285.3" y="109.9">C8</text>
<text x="43.9" y="115.4">1K 0.1%</text>
<text x="58.5" y="115.4">0.1uF</text>
<text x="109.7" y="120.9">R6</text>
<text x="115.2" y="120.9">1K</text>
<text x="109.7" y="128.2">R7</text>
<text x="115.2" y="128.2">1K</text>
<text x="217.6" y="128.9">TP22</text>
<text x="109.7" y="135.5">R8</text>
<text x="115.2" y="135.5">1K</text>
<text x="69.5" y="139.2">INA2321EA/250</text>
<text x="91.2" y="143.2">U4A</text>
<text x="226.8" y="139.2">U10</text>
<text x="36.6" y="144.7">R9</text>
<text x="42" y="144.7">10K</text>
<text x="210.3" y="146.5">C61</text>
<text x="36.6" y="155.7">R10</text>
<text x="42" y="155.7">10K</text>
<text x="95.1" y="153.8">R11</text>
<text x="107.7" y="153.1">BAT54ADW-7-F</text>
<text x="118.9" y="150.2">D1</text>
<text x="208.5" y="150.2">0.1uF</text>
<text x="224.9" y="153.8">LT1964ES5-BYP#PBF</text>
<text x="257.9" y="150.2">R57</text>
<text x="257.9" y="153.8">169K</text>
<text x="43.9" y="159.3">C15</text>
<text x="56.7" y="159.3">C16</text>
<text x="95.1" y="157.5">90.9K</text>
<text x="42" y="162.9">10uF</text>
<text x="54.9" y="162.9">10uF</text>
<text x="257.9" y="164.8">R58</text>
<text x="274.1" y="166.6">C62</text>
<text x="285.3" y="164.8">C63</text>
<text x="93.3" y="173.9">30.1K</text>
<text x="95.1" y="170.3">R12</text>
<text x="256" y="168.4">100K</text>
<text x="274.3" y="168.4">10uF</text>
<text x="283.5" y="168.4">0.1uF</text>
<text x="69.5" y="183.1">INA2321EA/250</text>
<text x="91.2" y="187.1">U4B</text>
<text x="51.2" y="194.1">C17</text>
<text x="49.4" y="199.5">0.1uF</text>
</g>
<g font-size="2" fill="#004080">
<text x="344.7" y="19.3">1</text>
<text x="138.2" y="24.7" transform="rotate(-90 138.2 24.7)">1</text>
<text x="172.9" y="24.7" transform="rotate(-90 172.9 24.7)">1</text>
<text x="196.7" y="24.7" transform="rotate(-90 196.7 24.7)">1</text>
<text x="344.7" y="28.4">1</text>
<text x="63.8" y="32.1">1</text>
<text x="63.8" y="33.9">2</text>
<text x="63.8" y="35.8">3</text>
<text x="103.3" y="32.1">1</text>
<text x="103.3" y="33.9">2</text>
<text x="103.3" y="35.8">3</text>
<text x="344.7" y="37.6">1</text>
<text x="344.7" y="46.7">1</text>
<text x="247.8" y="52.2">ADJ/GNDTAB</text>
<text x="247.8" y="48.6">VIN</text>
<text x="255.5" y="48.6">VOUT</text>
<text x="236.9" y="101.6">IN</text>
<text x="242.2" y="101.6">OUT</text>
<text x="240.3" y="103.3">GND</text>
<text x="220.5" y="132.5" transform="rotate(-90 220.5 132.5)">1</text>
<text x="227.7" y="143.6">VIN</text>
<text x="227.7" y="147.3">SHDN</text>
<text x="235.4" y="145.5">VOUT</text>
<text x="236.7" y="149.1">ADJ</text>
<text x="227.7" y="151">GND</text>
</g>
<g font-size="2" fill="#f00">
<text x="77.2" y="34.4">SHIELD</text>
<text x="79" y="30.7">TEMP2H</text>
<text x="79" y="32.5">TEMP2L</text>
<text x="81.4" y="42.2">TGND</text>
<text x="294.4" y="48.1">+3.3VA</text>
<text x="26" y="62.7">TEMP2H</text>
<text x="217.3" y="77.7">+12V</text>
<text x="27.8" y="79.2">TGND</text>
<text x="26" y="106.6">TEMP2H</text>
<text x="27.8" y="119.4">TGND</text>
<text x="144.5" y="115.8">HTRef</text>
<text x="296.2" y="119.4">-5VA</text>
<text x="144.5" y="123.1">LoRef</text>
<text x="144.5" y="130.4">V_IFAN_X5</text>
<text x="144.5" y="137.7">Tsig</text>
<text x="194.9" y="143.2">-5VA</text>
<text x="22.3" y="146.9">V_IFAN+</text>
<text x="288.9" y="145">-3.3VA</text>
<text x="22.3" y="154.2">V_IFAN-</text>
<text x="26" y="190.8">TEMP2L</text>
<text x="27.8" y="203.5">TGND</text>
</g>
<g font-size="2" fill="#00f">
<text x="80.5" y="65.9">REF</text>
<text x="87.8" y="62.9" transform="rotate(-90 87.8 62.9)">SD</text>
<text x="87.8" y="71.9" transform="rotate(-90 87.8 71.9)">RG</text>
<text x="87.8" y="106.8" transform="rotate(-90 87.8 106.8)">SD</text>
<text x="80.5" y="109.8">REF</text>
<text x="87.8" y="115.7" transform="rotate(-90 87.8 115.7)">RG</text>
<text x="87.8" y="147" transform="rotate(-90 87.8 147)">SD</text>
<text x="80.5" y="150">REF</text>
<text x="87.8" y="156" transform="rotate(-90 87.8 156)">RG</text>
<text x="87.8" y="190.9" transform="rotate(-90 87.8 190.9)">SD</text>
<text x="80.5" y="193.9">REF</text>
<text x="87.8" y="199.9" transform="rotate(-90 87.8 199.9)">RG</text>
</g>
<g font-size="1.8">
<text x="234.1" y="259.5">CONFIDENTIAL</text>
<text x="234.1" y="261.7">Information contained in this document or</text>
<text x="234.1" y="263.9">drawing is confidential and proprietary to</text>
<text x="234.1" y="266.2">Beckman Coulter, Inc. This document may</text>
<text x="234.1" y="268.4">not be reproduced for any reason without written</text>
<text x="234.1" y="270.7">permission from Beckman Coulter, Inc. All rights</text>
<text x="234.1" y="272.9">of design, invention, and copyright</text>
<text x="234.1" y="275.2">are reserved.</text>
</g>
<g font-size="1.6">
<text x="128" y="47.2">AGND</text>
<text x="135.3" y="47.2">AGND</text>
<text x="160.9" y="47.2">AGND</text>
<text x="170.1" y="47.2">AGND</text>
<text x="193.8" y="45.3">AGND</text>
<text x="217.6" y="67.3">AGND AGND</text>
<text x="237.7" y="67.3">AGND</text>
<text x="67.6" y="85.6">AGND</text>
<text x="290.8" y="107.5">AGND</text>
<text x="67.6" y="125.8">AGND</text>
<text x="217.6" y="120.3">AGND AGND</text>
<text x="204.8" y="156.9">AGND</text>
<text x="217.6" y="156.9">AGND</text>
<text x="49.4" y="167.9">AGND</text>
<text x="62.2" y="167.9">AGND</text>
<text x="69.5" y="167.9">AGND</text>
<text x="131.7" y="173.4">AGND</text>
<text x="261.5" y="177">AGND</text>
<text x="268.8" y="177">AGND</text>
<text x="279.8" y="177">AGND</text>
<text x="98.8" y="180.6">AGND</text>
<text x="67.6" y="209.9">AGND</text>
<text x="287.1" y="241.2">DRAWING TITLE</text>
<text x="287.1" y="248.5">DRAWING NUMBER</text>
<text x="349.3" y="248.5">REV</text>
<text x="287.1" y="255.8">FILE NAME</text>
<text x="287.1" y="263.1">ASSEMBLY NAME</text>
<text x="287.1" y="270.4">SIZE</text>
<text x="301.8" y="270.4">PAGE NUMBER</text>
</g>
<g font-size="1.6" fill="#00f">
<text x="81" y="62.7">+</text>
<text x="80.5" y="68.9">-</text>
<text x="81" y="106.6">+</text>
<text x="80.5" y="112.8">-</text>
<text x="81" y="146.9">+</text>
<text x="80.5" y="153">-</text>
<text x="51.7" y="158.7">+</text>
<text x="64.6" y="158.7">+</text>
<text x="81" y="190.7">+</text>
<text x="80.5" y="196.9">-</text>
</g>
<g font-size="1.3">
<text x="38.4" y="1.4">5</text>
<text x="111.5" y="1.4">4</text>
<text x="184.7" y="1.4">3</text>
<text x="257.9" y="1.4">2</text>
<text x="331" y="1.4">1</text>
<text x=".5" y="37.3">D</text>
<text x="368" y="37.3">D</text>
<text x=".5" y="105.9">C</text>
<text x="368" y="105.9">C</text>
<text x=".5" y="174.5">B</text>
<text x="368" y="174.5">B</text>
<text x=".5" y="243">A</text>
<text x="368" y="243">A</text>
<text x="38.4" y="277.5">5</text>
<text x="111.5" y="277.5">4</text>
<text x="184.7" y="277.5">3</text>
<text x="257.9" y="277.5">2</text>
<text x="331" y="277.5">1</text>
</g>
</svg>
